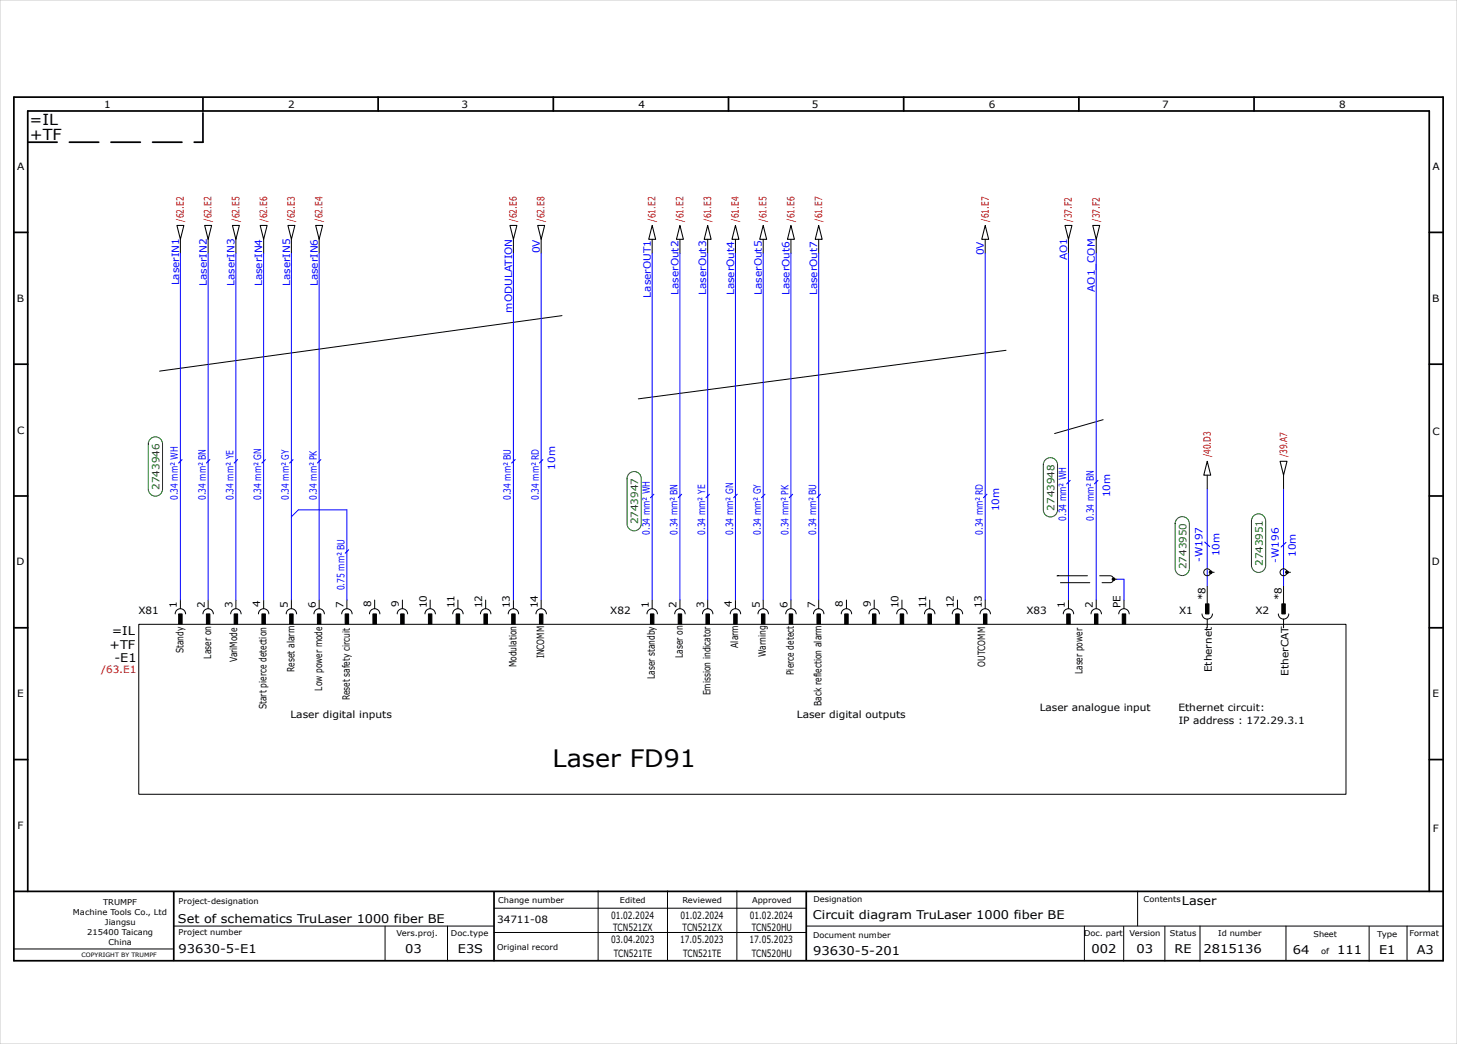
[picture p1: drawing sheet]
<svg xmlns="http://www.w3.org/2000/svg" width="420mm" height="301mm" viewBox="0 0 420 301" stroke-linecap="round" stroke-linejoin="round" font-family="sans-serif">
<g fill="none" stroke="#000" stroke-width=".5">
<path d="M4 28h412v249h-412zM58.5 28.2v3.8M109 28v4M159.5 28v4M210 28v4M260.5 28v4M311 28v4M361.5 28v4M4 67h4M412 67h4M4 105h4M412 105h4"/>
<path d="M4 143h4M412 143h4M4 181h4M412 181h4M4 219h4M412 219h4M4 257h412M8 257v-225h404v225M50.1 257.1v19.8M142.4 257.2v19.8M232.4 257.1v19.7"/>
</g>
<g fill="none" stroke="#000" stroke-width=".29">
<path d="M52 69v4M60 69v4M68 69v4M76 69v4M84 69v4M92 69v4M148 69v4M156 69v4M188 69v4M196 69v4M204 69v4M212 69v4"/>
<path d="M220 69v4M228 69v4M236 69v4M284 69v4M308 69v4M316 69v4M162 91l-116 16M290 101l-106 14M318 121l-14 4M348 137v4M370 137v4M40 180h348v49h-348z"/>
<path d="M50.5 177a1.5 1.5 0 0 1 1.5-1.5 1.5 1.5 0 0 1 1.5 1.5M52 173v2.5M58.5 177a1.5 1.5 0 0 1 1.5-1.5 1.5 1.5 0 0 1 1.5 1.5M60 173v2.5M66.5 177a1.5 1.5 0 0 1 1.5-1.5 1.5 1.5 0 0 1 1.5 1.5M68 173v2.5M74.5 177a1.5 1.5 0 0 1 1.5-1.5 1.5 1.5 0 0 1 1.5 1.5M76 173v2.5M82.5 177a1.5 1.5 0 0 1 1.5-1.5 1.5 1.5 0 0 1 1.5 1.5M84 173v2.5M90.5 177a1.5 1.5 0 0 1 1.5-1.5 1.5 1.5 0 0 1 1.5 1.5M92 173v2.5"/>
<path d="M98.5 177a1.5 1.5 0 0 1 1.5-1.5 1.5 1.5 0 0 1 1.5 1.5M100 173v2.5M106.5 177a1.5 1.5 0 0 1 1.5-1.5 1.5 1.5 0 0 1 1.5 1.5M108 173v2.5M114.5 177a1.5 1.5 0 0 1 1.5-1.5 1.5 1.5 0 0 1 1.5 1.5M116 173v2.5M122.5 177a1.5 1.5 0 0 1 1.5-1.5 1.5 1.5 0 0 1 1.5 1.5M124 173v2.5M130.5 177a1.5 1.5 0 0 1 1.5-1.5 1.5 1.5 0 0 1 1.5 1.5M132 173v2.5M138.5 177a1.5 1.5 0 0 1 1.5-1.5 1.5 1.5 0 0 1 1.5 1.5M140 173v2.5"/>
<path d="M146.5 177a1.5 1.5 0 0 1 1.5-1.5 1.5 1.5 0 0 1 1.5 1.5M148 173v2.5M154.5 177a1.5 1.5 0 0 1 1.5-1.5 1.5 1.5 0 0 1 1.5 1.5M156 173v2.5M186.5 177a1.5 1.5 0 0 1 1.5-1.5 1.5 1.5 0 0 1 1.5 1.5M188 173v2.5M194.5 177a1.5 1.5 0 0 1 1.5-1.5 1.5 1.5 0 0 1 1.5 1.5M196 173v2.5M202.5 177a1.5 1.5 0 0 1 1.5-1.5 1.5 1.5 0 0 1 1.5 1.5M204 173v2.5M210.5 177a1.5 1.5 0 0 1 1.5-1.5 1.5 1.5 0 0 1 1.5 1.5M212 173v2.5"/>
<path d="M218.5 177a1.5 1.5 0 0 1 1.5-1.5 1.5 1.5 0 0 1 1.5 1.5M220 173v2.5M226.5 177a1.5 1.5 0 0 1 1.5-1.5 1.5 1.5 0 0 1 1.5 1.5M228 173v2.5M234.5 177a1.5 1.5 0 0 1 1.5-1.5 1.5 1.5 0 0 1 1.5 1.5M236 173v2.5M242.5 177a1.5 1.5 0 0 1 1.5-1.5 1.5 1.5 0 0 1 1.5 1.5M244 173v2.5M250.5 177a1.5 1.5 0 0 1 1.5-1.5 1.5 1.5 0 0 1 1.5 1.5M252 173v2.5M258.5 177a1.5 1.5 0 0 1 1.5-1.5 1.5 1.5 0 0 1 1.5 1.5M260 173v2.5"/>
<path d="M266.5 177a1.5 1.5 0 0 1 1.5-1.5 1.5 1.5 0 0 1 1.5 1.5M268 173v2.5M274.5 177a1.5 1.5 0 0 1 1.5-1.5 1.5 1.5 0 0 1 1.5 1.5M276 173v2.5M282.5 177a1.5 1.5 0 0 1 1.5-1.5 1.5 1.5 0 0 1 1.5 1.5M284 173v2.5M306.5 177a1.5 1.5 0 0 1 1.5-1.5 1.5 1.5 0 0 1 1.5 1.5M308 173v2.5M314.5 177a1.5 1.5 0 0 1 1.5-1.5 1.5 1.5 0 0 1 1.5 1.5M316 173v2.5M321 167h1M322.5 177a1.5 1.5 0 0 1 1.5-1.5 1.5 1.5 0 0 1 1.5 1.5"/>
<path d="M324 173v2.5M346.5 177a1.5 1.5 0 0 0 1.5 1.5 1.5 1.5 0 0 0 1.5-1.5M348 169v5M348 178.5v2.5M349 165h1M368.5 177a1.5 1.5 0 0 0 1.5 1.5 1.5 1.5 0 0 0 1.5-1.5M370 169v5M370 178.5v2.5M371 165h1M172.4 256.9v20M192.4 256.9v20M212.4 256.9v20"/>
<path d="M327.9 256.9v10M4.1 273.6h45.7M50.1 267h92.2M111 267v10M129 267v10M142.4 261.9h90M142.4 268.9h90M232.5 267h183.5M312.6 267v10M323.9 267.1v10M335.8 267.1v10M345.9 267v10.1"/>
<path d="M370.7 267v9.8M394.7 267.1v10M405.6 267v10"/>
</g>
<path d="M8 41h50.5M58.5 41v-8.8" fill="none" stroke="#000" stroke-width=".5" stroke-dasharray="8.5 3.5"/>
<path d="M0 0h420v301h-420z" fill="none" stroke="#c9c9c9" stroke-width=".29"/>
<g fill="#000" stroke="#000" stroke-width=".29">
<path d="M51.5 177h1v2.9h-1z" fill-rule="evenodd"/>
<path d="M59.5 177h1v2.9h-1z" fill-rule="evenodd"/>
<path d="M67.5 177h1v2.9h-1z" fill-rule="evenodd"/>
<path d="M75.5 177h1v2.9h-1z" fill-rule="evenodd"/>
<path d="M83.5 177h1v2.9h-1z" fill-rule="evenodd"/>
<path d="M91.5 177h1v2.9h-1z" fill-rule="evenodd"/>
<path d="M99.5 177h1v2.9h-1z" fill-rule="evenodd"/>
<path d="M107.5 177h1v2.9h-1z" fill-rule="evenodd"/>
<path d="M115.5 177h1v2.9h-1z" fill-rule="evenodd"/>
<path d="M123.5 177h1v2.9h-1z" fill-rule="evenodd"/>
<path d="M131.5 177h1v2.9h-1z" fill-rule="evenodd"/>
<path d="M139.5 177h1v2.9h-1z" fill-rule="evenodd"/>
<path d="M147.5 177h1v2.9h-1z" fill-rule="evenodd"/>
<path d="M155.5 177h1v2.9h-1z" fill-rule="evenodd"/>
<path d="M187.5 177h1v2.9h-1z" fill-rule="evenodd"/>
<path d="M195.5 177h1v2.9h-1z" fill-rule="evenodd"/>
<path d="M203.5 177h1v2.9h-1z" fill-rule="evenodd"/>
<path d="M211.5 177h1v2.9h-1z" fill-rule="evenodd"/>
<path d="M219.5 177h1v2.9h-1z" fill-rule="evenodd"/>
<path d="M227.5 177h1v2.9h-1z" fill-rule="evenodd"/>
<path d="M235.5 177h1v2.9h-1z" fill-rule="evenodd"/>
<path d="M243.5 177h1v2.9h-1z" fill-rule="evenodd"/>
<path d="M251.5 177h1v2.9h-1z" fill-rule="evenodd"/>
<path d="M259.5 177h1v2.9h-1z" fill-rule="evenodd"/>
<path d="M267.5 177h1v2.9h-1z" fill-rule="evenodd"/>
<path d="M275.5 177h1v2.9h-1z" fill-rule="evenodd"/>
<path d="M283.5 177h1v2.9h-1z" fill-rule="evenodd"/>
<path d="M307.5 177h1v2.9h-1z" fill-rule="evenodd"/>
<path d="M315.5 177h1v2.9h-1z" fill-rule="evenodd"/>
<path d="M323.5 177h1v2.9h-1z" fill-rule="evenodd"/>
<path d="M347.5 174.1h1v2.9h-1z" fill-rule="evenodd"/>
<path d="M369.5 174.1h1v2.9h-1z" fill-rule="evenodd"/>
<circle cx="321" cy="167" r=".4"/>
<circle cx="349" cy="165" r=".4"/>
<circle cx="371" cy="165" r=".4"/>
</g>
<g fill="none" stroke="#000" stroke-width=".3">
<path d="M51 65h2l-1 4zM59 65h2l-1 4zM67 65h2l-1 4zM75 65h2l-1 4zM83 65h2l-1 4zM91 65h2l-1 4zM147 65h2l-1 4zM155 65h2l-1 4zM188 65l1 4h-2zM196 65l1 4h-2zM204 65l1 4h-2zM212 65l1 4h-2z"/>
<path d="M220 65l1 4h-2zM228 65l1 4h-2zM236 65l1 4h-2zM284 65l1 4h-2zM307 65h2l-1 4zM315 65h2l-1 4zM348 133l1 4h-2zM369 133h2l-1 4z"/>
</g>
<g fill="none" stroke="#00f" stroke-width=".29">
<path d="M52 73v100M60 73v100M68 73v100M76 73v100M84 73v100M92 73v100M148 73v100M156 73v100M188 73v100M196 73v100M204 73v100M212 73v100"/>
<path d="M220 73v100M228 73v100M236 73v100M284 73v100M308 73v100M316 73v100M84 149l2-2h14v26M348 141v28M370 141v28M322 167h2v6"/>
</g>
<g fill="none" stroke="#000" stroke-width=".29" stroke-dasharray="8.5 3.5">
<path d="M305 166h15a1 1 0 0 1 1 1 1 1 0 0 1-1 1h-15a1 1 0 0 1-1-1 1 1 0 0 1 1-1"/>
<circle cx="348" cy="165" r="1"/>
<circle cx="370" cy="165" r="1"/>
</g>
<g fill="#fff" stroke="#008000" stroke-width=".29">
<path d="M361.4 148.8a2.05 2.05 0 0 1 2.2-.5 2.05 2.05 0 0 1 1.2 1.9v12.8a2.05 2.05 0 0 1-2 2 2.05 2.05 0 0 1-2-2v-12.8z" fill-rule="evenodd"/>
<path d="M339.4 149.6a2.05 2.05 0 0 1 2.2-.5 2.05 2.05 0 0 1 1.2 1.9v12.9a2.05 2.05 0 0 1-2 2 2.05 2.05 0 0 1-2.1-2v-12.9z" fill-rule="evenodd"/>
<path d="M181.4 136.6a2.05 2.05 0 0 1 2.2-.5 2.05 2.05 0 0 1 1.2 1.9v13a2.05 2.05 0 0 1-2 2 2.05 2.05 0 0 1-2.1-2v-13z" fill-rule="evenodd"/>
<path d="M43.4 126.6a2.05 2.05 0 0 1 2.2-.5 2.05 2.05 0 0 1 1.2 1.9v13a2.05 2.05 0 0 1-2 2 2.05 2.05 0 0 1-2.1-2v-13z" fill-rule="evenodd"/>
<path d="M301.4 132.6a2.05 2.05 0 0 1 2.2-.5 2.05 2.05 0 0 1 1.3 1.9v13a2.05 2.05 0 0 1-2.1 2.1 2.05 2.05 0 0 1-2-2.1v-13z" fill-rule="evenodd"/>
</g>
<g fill="none" stroke="#00f" stroke-width=".3">
<path d="M52.5 132.5l-1 1M60.5 132.5l-1 1M68.5 132.5l-1 1M76.5 132.5l-1 1M84.5 132.5l-1 1M92.5 132.5l-1 1M148.5 132.5l-1 1M156.5 132.5l-1 1M308.5 138.5l-1 1M316.5 138.5l-1 1M100.5 158.5l-1 1M188.5 142.5l-1 1"/>
<path d="M196.5 142.5l-1 1M204.5 142.5l-1 1M212.5 142.5l-1 1M220.5 142.5l-1 1M228.5 142.5l-1 1M236.5 142.5l-1 1M284.5 142.5l-1 1M347.3 156.3l1.4 1.3M370.7 156.4l-1.4 1.3"/>
</g>
<text font-size="6.9" x="159.3" y="221">Laser FD91</text>
<g font-size="4.4">
<text x="8.5" y="36">=IL</text>
<text x="8.6" y="40.5">+TF</text>
</g>
<g font-size="3.5">
<text x="32.2" y="183">=IL</text>
<text x="31.6" y="187">+TF</text>
<text x="33" y="191">-E1</text>
<text x="340.7" y="261">Laser</text>
<text x="51.3" y="266">Set of schematics TruLaser 1000 fiber BE</text>
<text x="234.3" y="265">Circuit diagram TruLaser 1000 fiber BE</text>
<text x="51.5" y="274.7">93630-5-E1</text>
<text x="116.8" y="274.9">03</text>
<text x="132" y="274.9">E3S</text>
<text x="234.4" y="275.3">93630-5-201</text>
<text x="314.6" y="274.8">002</text>
<text x="327.6" y="274.9">03</text>
<text x="338.6" y="274.8">RE</text>
<text x="346.9" y="274.7">2815136</text>
<text x="372.7" y="275">64</text>
<text x="385.4" y="275">111</text>
<text x="397.6" y="275">E1</text>
<text x="408.4" y="275">A3</text>
</g>
<g font-size="2.9">
<text x="30" y="31">1</text>
<text x="83" y="31">2</text>
<text x="133.1" y="31">3</text>
<text x="184.1" y="31">4</text>
<text x="234.1" y="31">5</text>
<text x="285" y="31">6</text>
<text x="335" y="31">7</text>
<text x="386" y="31">8</text>
<text x="5" y="49">A</text>
<text x="413" y="49">A</text>
<text x="4.8" y="87">B</text>
<text x="412.8" y="87">B</text>
<text x="5" y="125">C</text>
<text x="413" y="125.5">C</text>
<text x="4.8" y="163">D</text>
<text x="412.7" y="163">D</text>
<text x="347.5" y="173.1" transform="rotate(-90 347.5 173.1)">*8</text>
<text x="369.5" y="173.1" transform="rotate(-90 369.5 173.1)">*8</text>
<text x="39.9" y="177">X81</text>
<text x="51" y="175.4" transform="rotate(-90 51 175.4)">1</text>
<text x="59" y="175.2" transform="rotate(-90 59 175.2)">2</text>
<text x="67" y="175.2" transform="rotate(-90 67 175.2)">3</text>
<text x="75" y="175.1" transform="rotate(-90 75 175.1)">4</text>
<text x="83" y="175.2" transform="rotate(-90 83 175.2)">5</text>
<text x="91" y="175.2" transform="rotate(-90 91 175.2)">6</text>
<text x="99" y="175.2" transform="rotate(-90 99 175.2)">7</text>
<text x="107" y="175.1" transform="rotate(-90 107 175.1)">8</text>
<text x="115" y="175.1" transform="rotate(-90 115 175.1)">9</text>
<text x="123" y="175.4" transform="rotate(-90 123 175.4)">10</text>
<text x="131" y="175.4" transform="rotate(-90 131 175.4)">11</text>
<text x="139" y="175.4" transform="rotate(-90 139 175.4)">12</text>
<text x="147" y="175.4" transform="rotate(-90 147 175.4)">13</text>
<text x="155" y="175.4" transform="rotate(-90 155 175.4)">14</text>
<text x="175.9" y="177">X82</text>
<text x="187" y="175.4" transform="rotate(-90 187 175.4)">1</text>
<text x="195" y="175.2" transform="rotate(-90 195 175.2)">2</text>
<text x="203" y="175.2" transform="rotate(-90 203 175.2)">3</text>
<text x="211" y="175.1" transform="rotate(-90 211 175.1)">4</text>
<text x="219" y="175.2" transform="rotate(-90 219 175.2)">5</text>
<text x="227" y="175.2" transform="rotate(-90 227 175.2)">6</text>
<text x="235" y="175.2" transform="rotate(-90 235 175.2)">7</text>
<text x="243" y="175.1" transform="rotate(-90 243 175.1)">8</text>
<text x="251" y="175.1" transform="rotate(-90 251 175.1)">9</text>
<text x="259" y="175.4" transform="rotate(-90 259 175.4)">10</text>
<text x="267" y="175.4" transform="rotate(-90 267 175.4)">11</text>
<text x="275" y="175.4" transform="rotate(-90 275 175.4)">12</text>
<text x="283" y="175.4" transform="rotate(-90 283 175.4)">13</text>
<text x="295.9" y="177">X83</text>
<text x="307" y="175.4" transform="rotate(-90 307 175.4)">1</text>
<text x="315" y="175.2" transform="rotate(-90 315 175.2)">2</text>
<text x="323" y="175.3" transform="rotate(-90 323 175.3)">PE</text>
<text x="339.9" y="177">X1</text>
<text x="361.9" y="177">X2</text>
<text x="52.9" y="188.4" transform="rotate(-90 52.9 188.4)">Standy</text>
<text x="60.9" y="189.9" transform="rotate(-90 60.9 189.9)">Laser on</text>
<text x="68.4" y="190.9" transform="rotate(-90 68.4 190.9)">VariMode</text>
<text x="156.9" y="189.8" transform="rotate(-90 156.9 189.8)">INCOMM</text>
<text x="196.8" y="189.7" transform="rotate(-90 196.8 189.7)">Laser on</text>
<text x="212.8" y="186.7" transform="rotate(-90 212.8 186.7)">Alarm</text>
<text x="220.8" y="189.4" transform="rotate(-90 220.8 189.4)">Warning</text>
<text x="84.9" y="193.6" transform="rotate(-90 84.9 193.6)">Reset alarm</text>
<text x="148.9" y="192.4" transform="rotate(-90 148.9 192.4)">Modulation</text>
<text x="188.8" y="195.8" transform="rotate(-90 188.8 195.8)">Laser standby</text>
<text x="228.8" y="194.6" transform="rotate(-90 228.8 194.6)">Pierce detect</text>
<text x="284" y="192.2" transform="rotate(-90 284 192.2)">OUTCOMM</text>
<text x="312" y="194.4" transform="rotate(-90 312 194.4)">Laser power</text>
<text x="349.3" y="193.8" transform="rotate(-90 349.3 193.8)">Ethernet</text>
<text x="371.4" y="194.8" transform="rotate(-90 371.4 194.8)">EtherCAT</text>
<text x="5" y="201">E</text>
<text x="92.9" y="199.1" transform="rotate(-90 92.9 199.1)">Low power mode</text>
<text x="100.8" y="202" transform="rotate(-90 100.8 202)">Reset safety circuit</text>
<text x="204.8" y="200.5" transform="rotate(-90 204.8 200.5)">Emission indicator</text>
<text x="236.8" y="203.5" transform="rotate(-90 236.8 203.5)">Back reflection alarm</text>
<text x="413" y="201">E</text>
<text x="76.8" y="204.5" transform="rotate(-90 76.8 204.5)">Start pierce detection</text>
<text x="83.7" y="207">Laser digital inputs</text>
<text x="229.7" y="207">Laser digital outputs</text>
<text x="299.7" y="205">Laser analogue input</text>
<text x="339.7" y="205">Ethernet circuit:</text>
<text x="339.8" y="208.6">IP address : 172.29.3.1</text>
<text x="5.1" y="239">F</text>
<text x="413" y="240">F</text>
<text x="143.3" y="266">34711-08</text>
<text x="176.1" y="264.9">01.02.2024</text>
<text x="176.8" y="268.4">TCN521ZX</text>
<text x="196.1" y="264.9">01.02.2024</text>
<text x="196.8" y="268.4">TCN521ZX</text>
<text x="216.1" y="264.9">01.02.2024</text>
<text x="216.7" y="268.4">TCN520HU</text>
<text x="176.2" y="271.9">03.04.2023</text>
<text x="176.9" y="275.9">TCN521TE</text>
<text x="196" y="271.9">17.05.2023</text>
<text x="196.9" y="275.9">TCN521TE</text>
<text x="216" y="271.9">17.05.2023</text>
<text x="216.7" y="275.9">TCN520HU</text>
</g>
<g font-size="2.9" fill="#b60000">
<text x="53" y="63.9" transform="rotate(-90 53 63.9)">/62.E2</text>
<text x="61" y="63.9" transform="rotate(-90 61 63.9)">/62.E2</text>
<text x="69" y="63.9" transform="rotate(-90 69 63.9)">/62.E5</text>
<text x="77" y="63.9" transform="rotate(-90 77 63.9)">/62.E6</text>
<text x="85" y="63.9" transform="rotate(-90 85 63.9)">/62.E3</text>
<text x="93" y="63.9" transform="rotate(-90 93 63.9)">/62.E4</text>
<text x="149" y="63.9" transform="rotate(-90 149 63.9)">/62.E6</text>
<text x="157" y="63.9" transform="rotate(-90 157 63.9)">/62.E8</text>
<text x="189" y="63.9" transform="rotate(-90 189 63.9)">/61.E2</text>
<text x="197" y="63.9" transform="rotate(-90 197 63.9)">/61.E2</text>
<text x="205" y="63.9" transform="rotate(-90 205 63.9)">/61.E3</text>
<text x="213" y="63.9" transform="rotate(-90 213 63.9)">/61.E4</text>
<text x="221" y="63.9" transform="rotate(-90 221 63.9)">/61.E5</text>
<text x="229" y="63.9" transform="rotate(-90 229 63.9)">/61.E6</text>
<text x="237" y="63.9" transform="rotate(-90 237 63.9)">/61.E7</text>
<text x="285" y="63.9" transform="rotate(-90 285 63.9)">/61.E7</text>
<text x="309" y="63.9" transform="rotate(-90 309 63.9)">/37.F2</text>
<text x="317" y="63.9" transform="rotate(-90 317 63.9)">/37.F2</text>
<text x="349" y="131.9" transform="rotate(-90 349 131.9)">/40.D3</text>
<text x="371" y="131.9" transform="rotate(-90 371 131.9)">/39.A7</text>
<text x="29.2" y="194">/63.E1</text>
</g>
<g font-size="2.9" fill="#00f">
<text x="155.6" y="73" transform="rotate(-90 155.6 73)">0V</text>
<text x="283.6" y="73.6" transform="rotate(-90 283.6 73.6)">0V</text>
<text x="307.6" y="75.1" transform="rotate(-90 307.6 75.1)">AO1</text>
<text x="51.6" y="82.3" transform="rotate(-90 51.6 82.3)">LaserIN1</text>
<text x="59.6" y="82.4" transform="rotate(-90 59.6 82.4)">LaserIN2</text>
<text x="67.6" y="82.4" transform="rotate(-90 67.6 82.4)">LaserIN3</text>
<text x="75.6" y="82.5" transform="rotate(-90 75.6 82.5)">LaserIN4</text>
<text x="83.6" y="82.4" transform="rotate(-90 83.6 82.4)">LaserIN5</text>
<text x="91.6" y="82.5" transform="rotate(-90 91.6 82.5)">LaserIN6</text>
<text x="187.6" y="85.8" transform="rotate(-90 187.6 85.8)">LaserOUT1</text>
<text x="195.6" y="85" transform="rotate(-90 195.6 85)">LaserOut2</text>
<text x="203.6" y="85" transform="rotate(-90 203.6 85)">LaserOut3</text>
<text x="211.6" y="85.1" transform="rotate(-90 211.6 85.1)">LaserOut4</text>
<text x="219.6" y="85" transform="rotate(-90 219.6 85)">LaserOut5</text>
<text x="227.6" y="85.1" transform="rotate(-90 227.6 85.1)">LaserOut6</text>
<text x="235.6" y="85.1" transform="rotate(-90 235.6 85.1)">LaserOut7</text>
<text x="315.6" y="84.1" transform="rotate(-90 315.6 84.1)">AO1_COM</text>
<text x="147.6" y="90.1" transform="rotate(-90 147.6 90.1)">mODULATION</text>
<text x="160" y="135.4" transform="rotate(-90 160 135.4)">10m</text>
<text x="320" y="143.4" transform="rotate(-90 320 143.4)">10m</text>
<text x="51.3" y="144.2" transform="rotate(-90 51.3 144.2)">0.34 mm² WH</text>
<text x="59.3" y="144.2" transform="rotate(-90 59.3 144.2)">0.34 mm² BN</text>
<text x="67.3" y="144.2" transform="rotate(-90 67.3 144.2)">0.34 mm² YE</text>
<text x="75.3" y="144.2" transform="rotate(-90 75.3 144.2)">0.34 mm² GN</text>
<text x="83.3" y="144.2" transform="rotate(-90 83.3 144.2)">0.34 mm² GY</text>
<text x="91.3" y="144.2" transform="rotate(-90 91.3 144.2)">0.34 mm² PK</text>
<text x="147.3" y="144.2" transform="rotate(-90 147.3 144.2)">0.34 mm² BU</text>
<text x="155.3" y="144.2" transform="rotate(-90 155.3 144.2)">0.34 mm² RD</text>
<text x="288" y="147.4" transform="rotate(-90 288 147.4)">10m</text>
<text x="187.3" y="154.2" transform="rotate(-90 187.3 154.2)">0.34 mm² WH</text>
<text x="195.3" y="154.2" transform="rotate(-90 195.3 154.2)">0.34 mm² BN</text>
<text x="203.3" y="154.2" transform="rotate(-90 203.3 154.2)">0.34 mm² YE</text>
<text x="211.3" y="154.2" transform="rotate(-90 211.3 154.2)">0.34 mm² GN</text>
<text x="219.3" y="154.2" transform="rotate(-90 219.3 154.2)">0.34 mm² GY</text>
<text x="227.3" y="154.2" transform="rotate(-90 227.3 154.2)">0.34 mm² PK</text>
<text x="235.3" y="154.2" transform="rotate(-90 235.3 154.2)">0.34 mm² BU</text>
<text x="283.3" y="154.2" transform="rotate(-90 283.3 154.2)">0.34 mm² RD</text>
<text x="307.3" y="150.2" transform="rotate(-90 307.3 150.2)">0.34 mm² WH</text>
<text x="315.3" y="150.2" transform="rotate(-90 315.3 150.2)">0.34 mm² BN</text>
<text x="346.6" y="162" transform="rotate(-90 346.6 162)">-W197</text>
<text x="351.5" y="160.3" transform="rotate(-90 351.5 160.3)">10m</text>
<text x="373.5" y="160.5" transform="rotate(-90 373.5 160.5)">10m</text>
<text x="368.6" y="162.2" transform="rotate(-90 368.6 162.2)">-W196</text>
<text x="99.3" y="170.2" transform="rotate(-90 99.3 170.2)">0.75 mm² BU</text>
</g>
<g font-size="2.9" fill="#008000">
<text x="46" y="141.2" transform="rotate(-90 46 141.2)">2743946</text>
<text x="304" y="147.2" transform="rotate(-90 304 147.2)">2743948</text>
<text x="184" y="151.2" transform="rotate(-90 184 151.2)">2743947</text>
<text x="342" y="164.1" transform="rotate(-90 342 164.1)">2743950</text>
<text x="364" y="163.2" transform="rotate(-90 364 163.2)">2743951</text>
</g>
<g font-size="2.3">
<text x="21" y="263.8">Machine Tools Co., Ltd</text>
<text x="29.7" y="260.8">TRUMPF</text>
<text x="51.5" y="260.7">Project-designation</text>
<text x="143.6" y="260.4">Change number</text>
<text x="178.7" y="260.4">Edited</text>
<text x="196.7" y="260.4">Reviewed</text>
<text x="216.8" y="260.4">Approved</text>
<text x="234.5" y="260.2">Designation</text>
<text x="329.7" y="260.1">Contents</text>
<text x="25.2" y="269.6">215400 Taicang</text>
<text x="30.3" y="266.7">Jiangsu</text>
<text x="51.5" y="269.7">Project number</text>
<text x="114.3" y="269.9">Vers.proj.</text>
<text x="130" y="269.9">Doc.type</text>
<text x="312.5" y="269.8">Doc. part</text>
<text x="325.6" y="269.9">Version</text>
<text x="337.3" y="269.8">Status</text>
<text x="351.2" y="269.8">Id number</text>
<text x="406.4" y="270">Format</text>
<text x="31.3" y="272.5">China</text>
<text x="143.3" y="273.9">Original record</text>
<text x="234.4" y="270.3">Document number</text>
<text x="378.6" y="270">Sheet</text>
<text x="380.8" y="275">of</text>
<text x="397" y="270">Type</text>
</g>
<text font-size="1.7" x="23.5" y="275.8">COPYRIGHT BY TRUMPF</text>
</svg>
